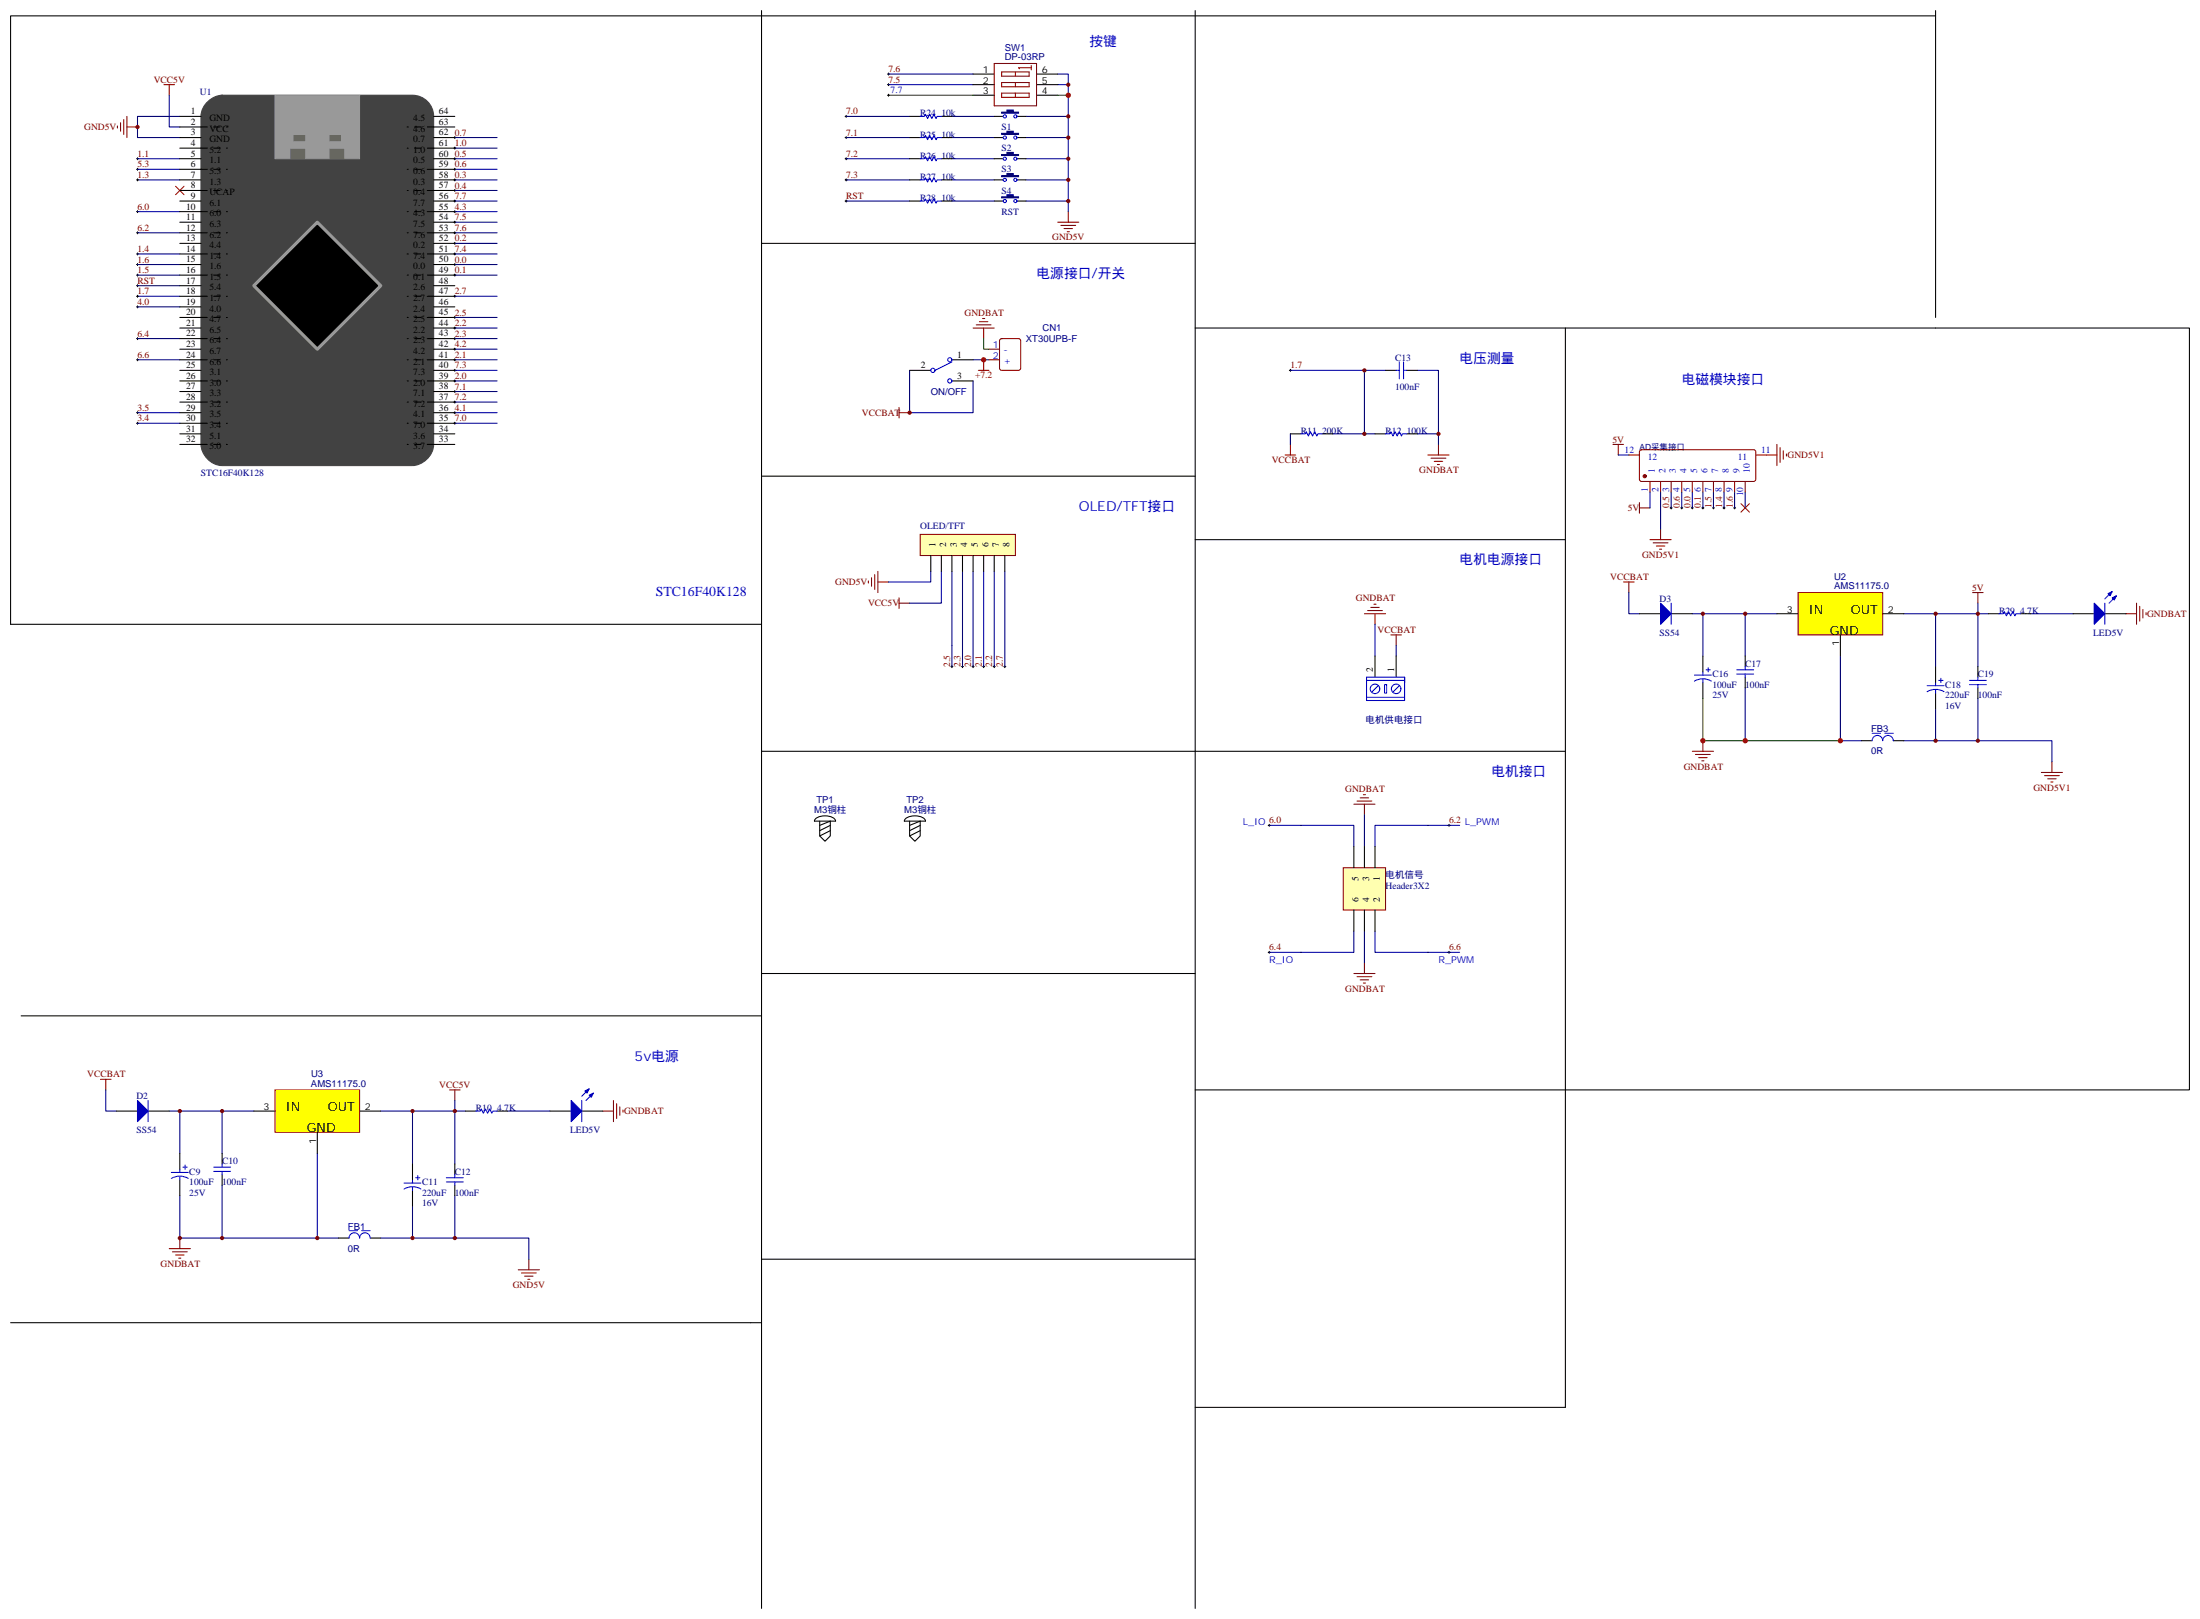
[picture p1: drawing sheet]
<svg xmlns="http://www.w3.org/2000/svg" width="734mm" height="540mm" viewBox="0 0 734 540" stroke-linecap="round" stroke-linejoin="round" font-family="sans-serif">
<g fill="none" stroke="#800000" stroke-width=".35">
<path d="M41.3 39.9v4.9M42.3 38.8v7.1M54.7 28.2h3.5M56.4 28.2v3.6M39.2 42v.7M40.2 40.9v2.8M42.3 42.3h3.6M352.8 74.1h7M353.8 75.1h5M354.9 76.2h2.8M356 77.3h.7M356.3 70.6v3.5"/>
<path d="M324.6 109.4h7M325.6 108.3h5M326.7 107.2h2.8M327.7 106.2h.7M328.1 109.4v3.5M328.1 119.9v3.6M299.9 135.8v3.5M299.9 137.6h3.5M326.3 123.5h3.5M428.6 151.7h3.6M430.4 148.2v3.5M476.2 151.7h7.1"/>
<path d="M477.3 152.8h4.9M478.4 153.8h2.8M479.4 154.9h.7M479.8 148.2v3.5M538 148.2h3.5M539.8 148.2v3.5M589.1 151.7h3.6M592.7 148.2v7M593.7 149.2v5M594.8 150.3v2.8M595.8 151.3v.7M546.8 169.3h3.5"/>
<path d="M546.8 167.6v3.5M550.3 179.9h7.1M553.9 176.4v3.5M289.6 193.7v.7M290.7 192.6v2.8M291.7 191.6v4.9M292.8 194h3.5M292.8 190.5v7.1M299.9 199.3v3.5M541.5 194h3.5M543.3 194v3.6M551.4 181h4.9"/>
<path d="M552.4 182h2.9M553.5 183.1h.7M657.9 197.6h3.6M659.7 197.6v3.5M299.9 201.1h3.5M455.1 204.6h7M456.1 203.6h5M457.2 202.5h2.8M458.3 201.4h.7M458.6 204.6v3.5M463.9 211.7h3.5M465.7 211.7v3.5"/>
<path d="M709.1 204.6h3.5M712.6 201.1v7M713.7 202.1v5M714.7 203.2v2.8M715.8 204.3v.7M564.4 250.5h7.1M565.5 251.5h4.9M566.6 252.6h2.8M567.6 253.6h.7M568 246.9v3.6M680.9 257.5h7M681.9 258.6h5"/>
<path d="M683 259.6h2.8M684.4 254v3.5M451.6 268.1h7M452.6 267.1h5M453.7 266h2.8M454.7 264.9h.7M455.1 268.1v3.5M684 260.7h.7M451.6 324.6h7M452.6 325.6h5M453.7 326.7h2.8M454.7 327.7h.7"/>
<path d="M455.1 321v3.6M33.5 359.8h3.5M35.3 359.8v3.6M149.9 363.4h3.6M151.7 363.4v3.5M201.1 370.4h3.5M204.6 366.9v7M205.7 367.9v5M206.7 369v2.8M207.8 370.1v.7M56.4 416.3h7.1M57.5 417.3h4.9"/>
<path d="M58.6 418.4h2.8M59.6 419.5h.7M60 412.8v3.5M176.4 419.8v3.5M172.9 423.3h7M173.9 424.4h5M175 425.5h2.8M176 426.5h.7"/>
</g>
<g fill="none" stroke="#000" stroke-width=".33">
<path d="M281.9 38.8h.7M282.2 38.5v.7M296 24.7h.7M296 28.2h.7M296.3 24.3v.7M296.3 27.9v.7M45.5 52.9h.7M45.5 60h.7M45.5 56.4h.7M45.9 52.6v.7M45.9 56.1v.7M45.9 59.6v.7"/>
<path d="M151.3 45.9h.7M151.3 52.9h.7M151.3 60h.7M151.3 56.4h.7M151.3 49.4h.7M151.7 45.5v.7M151.7 49v.7M151.7 52.6v.7M151.7 56.1v.7M151.7 59.6v.7M281.9 45.9h.7M281.9 52.9h.7"/>
<path d="M281.9 60h.7M282.2 45.5v.7M282.2 52.6v.7M282.2 59.6v.7M45.5 70.6h.7M45.5 77.6h.7M45.9 70.2v.7M45.9 77.3v.7M151.3 67h.7M151.3 70.6h.7M151.3 77.6h.7M151.3 63.5h.7"/>
<path d="M151.3 74.1h.7M151.7 63.1v.8M151.7 66.7v.7M151.7 70.2v.7M151.7 73.7v.7M151.7 77.3v.7M281.9 67h.7M282.2 66.7v.7M45.5 91.7h.7M45.5 95.3h.7M45.5 84.7h.7M45.5 88.2h.7"/>
<path d="M45.5 98.8h.7M45.9 84.3v.7M45.9 87.8v.7M45.9 91.4v.7M45.9 94.9v.7M45.9 98.4v.7M151.3 91.7h.7M151.3 81.1h.7M151.3 84.7h.7M151.3 88.2h.7M151.3 98.8h.7M151.7 80.8v.7"/>
<path d="M151.7 84.3v.7M151.7 87.8v.7M151.7 91.4v.7M151.7 98.4v.7M45.5 102.3h.7M45.5 112.9h.7M45.5 119.9h.7M45.9 102v.7M45.9 112.5v.7M45.9 119.6v.7M151.3 112.9h.7M151.3 119.9h.7"/>
<path d="M151.3 105.8h.7M151.3 109.4h.7M151.3 116.4h.7M151.7 105.5v.7M151.7 109v.7M151.7 112.5v.7M151.7 116.1v.7M151.7 119.6v.7M45.5 137.6h.7M45.9 137.2v.7M151.3 123.5h.7M151.3 137.6h.7"/>
<path d="M151.3 127h.7M151.3 130.5h.7M151.3 134.1h.7M151.7 123.1v.7M151.7 126.6v.8M151.7 130.2v.7M151.7 133.7v.7M151.7 137.2v.7M430 123.5h.7M430.4 123.1v.7M45.5 141.1h.7M45.9 140.8v.7"/>
<path d="M151.3 141.1h.7M151.7 140.8v.7M557 169.3h.7M557.4 169v.7M560.6 169.3h.7M560.9 169v.7M564.1 169.3h.7M564.4 169v.7M567.6 169.3h.7M568 169v.7M571.1 169.3h.8M571.5 169v.7"/>
<path d="M574.7 169.3h.7M575 169v.7M578.2 169.3h.7M578.6 169v.7M317.1 222.3h.8M317.5 221.9v.7M320.7 222.3h.7M321 221.9v.7M324.2 222.3h.7M324.6 221.9v.7M327.7 222.3h.7M328.1 221.9v.7"/>
<path d="M331.3 222.3h.7M331.6 221.9v.7M334.8 222.3h.7M335.1 221.9v.7M423 275.2h.7M423.3 274.8v.7M483 275.2h.7M483.3 274.8v.7M423 317.5h.7M423.3 317.1v.8M483 317.5h.7M483.3 317.1v.8"/>
</g>
<g fill="none" stroke="#000" stroke-width=".35">
<path d="M254 3.5v532.7M398.6 3.5v532.7M645.6 3.5v102.3M254 81.1h144.6M398.6 109.4h247M522.1 109.4v359.8h-123.5M462.1 123.5h3.6M469.2 123.5h3.5M254 158.8h144.6M430.4 144.6h3.5M441 144.6h3.5M458.6 144.6h3.5"/>
<path d="M469.2 144.6h3.5M398.6 179.9h123.5M3.5 208.1h250.5M254 250.5h268.1M7.1 338.7h246.9M254 324.6h144.6M38.8 370.4h7.1M49.4 370.4h7M155.2 370.4h3.5M165.8 370.4h3.5M183.4 370.4h7.1M194 370.4h7.1"/>
<path d="M398.6 363.4h123.5M74.1 384.5v3.6M74.1 391.6v3.5M151.7 388.1v3.5M151.7 395.1v3.5M254 419.8h144.6M3.5 441h250.5"/>
</g>
<path d="M58.6 62.1l2.8 2.8M61.4 62.1l-2.8 2.8M580.7 167.9l2.8 2.8M583.5 167.9l-2.8 2.8" fill="none" stroke="#f00" stroke-width=".35"/>
<g fill="none" stroke="#000080" stroke-width=".35">
<path d="M56.4 31.8v10.5h3.6M60 38.8h-14.1v7.1h14.1M282.2 38.8h21.2M296.3 28.2h28.3M296.3 24.7h28.3M317.5 38.8h14.1M342.2 38.8h14.1M352.8 24.7h3.5v28.2M352.8 28.2h3.5M45.9 52.9h14.1M45.9 60h14.1M45.9 56.4h14.1"/>
<path d="M151.7 45.9h14.1M151.7 52.9h14.1M151.7 60h14.1M151.7 56.4h14.1M151.7 49.4h14.1M282.2 45.9h21.2M282.2 52.9h21.2M282.2 60h21.2M317.5 45.9h14.1M317.5 52.9h14.1M317.5 60h14.1M342.2 60h14.1v10.6"/>
<path d="M342.2 45.9h14.1M342.2 52.9h14.1M356.3 52.9v7.1M45.9 70.6h14.1M45.9 77.6h14.1M151.7 67h14.1M151.7 70.6h14.1M151.7 77.6h14.1M151.7 63.5h14.1M151.7 74.1h14.1M282.2 67h21.2M317.5 67h14.1"/>
<path d="M342.2 67h14.1M45.9 91.7h14.1M45.9 95.3h14.1M45.9 84.7h14.1M45.9 88.2h14.1M45.9 98.8h14.1M151.7 91.7h14.1M151.7 81.1h14.1M151.7 84.7h14.1M151.7 88.2h14.1M151.7 98.8h14.1M45.9 112.9h14.1"/>
<path d="M45.9 119.9h14.1M45.9 102.3h14.1M151.7 112.9h14.1M151.7 119.9h14.1M151.7 105.8h14.1M151.7 109.4h14.1M151.7 116.4h14.1M324.6 119.9h5.2M45.9 137.6h14.1M151.7 123.5h14.1M151.7 137.6h14.1M151.7 127h14.1"/>
<path d="M151.7 130.5h14.1M151.7 134.1h14.1M303.4 123.5v14.1h21.2v-10.6M430.4 123.5h24.7M462.1 123.5h-7v21.1M472.7 123.5h7.1v21.1M45.9 141.1h14.1M151.7 141.1h14.1M430.4 144.6v3.6M444.5 144.6h14.1M472.7 144.6h7.1v3.6M539.8 151.7h3.5"/>
<path d="M550.3 164v5.3M553.9 164v12.4M557.4 164v5.3M560.9 164v5.3M564.4 164v5.3M568 164v5.3M571.5 164v5.3M575 164v5.3M578.6 164v5.3M582.1 164v5.3M310.4 190.5v3.5h-14.1M314 190.5v10.6h-10.6"/>
<path d="M317.5 190.5v31.8M321 190.5v31.8M324.6 190.5v31.8M328.1 190.5v31.8M331.6 190.5v31.8M335.1 190.5v31.8M543.3 197.6v7h3.5M458.6 208.1v10.6M465.7 215.2v3.5M564.4 204.6h3.6v14.1M568 204.6h24.7M582.1 204.6v14.1"/>
<path d="M613.8 218.7v28.2h7.1M635 204.6h24.7v17.7M645.6 204.6v17.7M659.7 201.1v3.5h3.5M677.3 204.6h14.1M582.1 229.3v17.6M645.6 236.4v10.5M659.7 232.8v14.1M635 246.9h24.7M659.7 246.9h24.7v7.1M423.3 275.2h28.3v7M455.1 271.6v10.6"/>
<path d="M486.8 275.2h-28.2v7M451.6 310.4v7.1h-28.3M455.1 310.4v10.6M458.6 310.4v7.1h28.2M35.3 363.4v7h3.5M56.4 370.4h3.6v14.1M60 370.4h24.7M74.1 370.4v14.1M127 370.4h24.7v17.7M137.6 370.4v17.7M151.7 366.9v3.5h3.5M169.3 370.4h14.1"/>
<path d="M74.1 395.1v17.7M105.8 384.5v28.3h-45.8v-14.2M151.7 398.6v14.2M105.8 412.8h7.1M127 412.8h24.7M137.6 402.2v10.6M151.7 412.8h24.7v7"/>
</g>
<g fill="#00f" stroke="#00f" stroke-width=".35">
<path d="M45.9 366.9l3.5 3.5-3.5 3.5z"/>
<path d="M190.5 366.9l3.5 3.5-3.5 3.5z"/>
<path d="M196.5 365.1l1.4-.7-.7 1.4z"/>
<path d="M195.1 363.7l1.4-.7-.7 1.4z"/>
</g>
<g fill="none" stroke="#00f" stroke-width=".35">
<path d="M465.7 123.5h1M466.7 120.7v5.6M468.1 120.7v5.6M468.1 123.5h1.1M433.9 144.6h1.4l.4-.7 .7 1.4 .7-1.4 .7 1.4 .7-1.4 .7 1.4 .4-.7h1.4M462.1 144.6h1.4l.4-.7 .7 1.4 .7-1.4 .7 1.4 .7-1.4 .7 1.4 .4-.7h1.4M49.4 366.9v7M158.7 370.4h1.5l.3-.7 .7 1.4 .7-1.4 .7 1.4 .7-1.4 .7 1.4 .4-.7h1.4M194 366.9v7M196.5 363l-2.5 2.5M197.9 364.4l-2.5 2.5M71.3 389.1h5.6"/>
<path d="M71.3 390.5h5.6M74.1 388.1v1M74.1 390.5v1.1M148.9 392.6h5.6M148.9 394.1h5.6M151.7 391.6v1M151.7 394.1v1"/>
</g>
<path d="M448 289.3h14.1v14.1h-14.1z" fill="#ffffb0" stroke="#800000" stroke-width=".33"/>
<path d="M451.6 282.2v7.1M455.1 282.2v7.1M458.6 282.2v7.1M451.6 303.4v7M455.1 303.4v7M458.6 303.4v7M60 384.5v5.3M60 393.3v5.3M137.6 388.1v5.2M137.6 396.9v5.3" fill="none" stroke="#000" stroke-width=".35"/>
<path d="M57.1 390.9h5.7M60 389.8v1.1M60 392.3v1M61 389.1h1.4M61.7 388.4v1.4M62.8 392.9a5.5 5.5 0 0 0-5.7 0M134.8 394.4h5.6M137.6 393.3v1.1M137.6 395.8v1.1M138.6 392.6h1.5M139.3 391.9v1.4M140.4 396.4a5.5 5.5 0 0 0-5.6 0" fill="none" stroke="#00f" stroke-width=".35"/>
<path d="M306.9 178.2h31.8v7h-31.8z" fill="#ffffb0" stroke="#800000" stroke-width=".33"/>
<g fill="none" stroke="#000" stroke-width=".35">
<path d="M60 38.8h7M144.6 38.8h7.1M303.4 38.8h3.5M314 38.8h3.5M331.6 38.8h3.5M338.7 38.8h3.5M60 60h7M60 52.9h7M60 45.9h7M60 42.3h7M60 49.4h7M60 56.4h7"/>
<path d="M144.6 60h7.1M144.6 52.9h7.1M144.6 45.9h7.1M144.6 42.3h7.1M144.6 49.4h7.1M144.6 56.4h7.1M303.4 60h3.5M303.4 52.9h3.5M303.4 45.9h3.5M314 60h3.5M314 52.9h3.5M314 45.9h3.5"/>
<path d="M60 67h7M60 63.5h7M60 70.6h7M60 74.1h7M60 77.6h7M144.6 67h7.1M144.6 63.5h7.1M144.6 70.6h7.1M144.6 74.1h7.1M144.6 77.6h7.1M303.4 67h3.5M314 67h3.5"/>
<path d="M60 81.1h7M60 84.7h7M60 88.2h7M60 91.7h7M60 95.3h7M60 98.8h7M144.6 81.1h7.1M144.6 84.7h7.1M144.6 88.2h7.1M144.6 91.7h7.1M144.6 95.3h7.1M144.6 98.8h7.1"/>
<path d="M60 102.3h7M60 105.8h7M60 109.4h7M60 112.9h7M60 116.4h7M60 119.9h7M144.6 102.3h7.1M144.6 105.8h7.1M144.6 109.4h7.1M144.6 112.9h7.1M144.6 116.4h7.1M144.6 119.9h7.1"/>
<path d="M60 137.6h7M60 134.1h7M60 130.5h7M60 127h7M60 123.5h7M144.6 137.6h7.1M144.6 134.1h7.1M144.6 130.5h7.1M144.6 127h7.1M144.6 123.5h7.1M60 148.2h7M60 144.6h7"/>
<path d="M60 141.1h7M144.6 148.2h7.1M144.6 144.6h7.1M144.6 141.1h7.1M310.4 185.2v5.3M314 185.2v5.3M317.5 185.2v5.3M321 185.2v5.3M324.6 185.2v5.3M328.1 185.2v5.3M331.6 185.2v5.3M335.1 185.2v5.3"/>
</g>
<path d="M306.9 38.8h1.4l.4-.7 .7 1.4 .7-1.4 .7 1.4 .7-1.4 .7 1.4 .4-.7h1.4M306.9 60h1.4l.4-.7 .7 1.4 .7-1.4 .7 1.4 .7-1.4 .7 1.4 .4-.7h1.4M306.9 52.9h1.4l.4-.7 .7 1.4 .7-1.4 .7 1.4 .7-1.4 .7 1.4 .4-.7h1.4M306.9 45.9h1.4l.4-.7 .7 1.4 .7-1.4 .7 1.4 .7-1.4 .7 1.4 .4-.7h1.4M306.9 67h1.4l.4-.7 .7 1.4 .7-1.4 .7 1.4 .7-1.4 .7 1.4 .4-.7h1.4" fill="none" stroke="#00f" stroke-width=".35"/>
<path d="M69 34.2l1.6-1.3a6.7 6.7 0 0 1 3.5-1.1h63.5a7.1 7.1 0 0 1 7 7v109.4a7.6 7.6 0 0 1-7 7h-63.5a7.6 7.6 0 0 1-7.1-7v-109.4a6.7 6.7 0 0 1 2-4.6z" fill="#424242" stroke="#424242" stroke-width=".35"/>
<g fill="none" stroke="#000" stroke-width=".35" stroke-dasharray="2.1 2.1">
<path d="M67 42.3h8.8M67 49.4h8.8M67 56.4h8.8M144.6 42.3h-8.8M144.6 56.4h-8.8M144.6 49.4h-8.8M67 63.5h8.8M67 70.6h8.8M67 77.6h8.8M144.6 77.6h-8.8M144.6 70.6h-8.8M144.6 63.5h-8.8"/>
<path d="M67 84.7h8.8M67 91.7h8.8M67 98.8h8.8M144.6 98.8h-8.8M144.6 91.7h-8.8M144.6 84.7h-8.8M67 105.8h8.8M67 112.9h8.8M67 119.9h8.8M144.6 119.9h-8.8M144.6 112.9h-8.8M144.6 105.8h-8.8"/>
<path d="M67 127h8.8M67 134.1h8.8M144.6 134.1h-8.8M144.6 127h-8.8M67 141.1h8.8M67 148.2h8.8M144.6 148.2h-8.8M144.6 141.1h-8.8"/>
</g>
<path d="M91.7 31.8h28.2v21.1h-28.2z" fill="#999" stroke="#999" stroke-width=".33"/>
<g fill="#666" stroke="#666" stroke-width=".33">
<path d="M98.1 45.2h3.5v1.7h-3.5z"/>
<path d="M110.1 45.2h3.5v1.7h-3.5z"/>
<path d="M97 49.7h4.6v3.2h-4.6z"/>
<path d="M110.1 49.7h4.6v3.2h-4.6z"/>
</g>
<path d="M105.8 74.1l21.2 21.2-21.2 21.1-21.1-21.1z" fill="#000" stroke="#999" stroke-width="1.1"/>
<g fill="#fff" stroke="#00f" stroke-width=".35">
<circle cx="335.1" cy="38.8" r=".53"/>
<circle cx="338.7" cy="38.8" r=".53"/>
</g>
<g fill="#000080" stroke="#000080" stroke-width=".33">
<path d="M334.1 37.4h5.6v.3h-5.6z"/>
<path d="M335.8 36.7h2.2v.7h-2.2z"/>
</g>
<path d="M331.6 45.9h3.5M338.7 45.9h3.5" fill="none" stroke="#000" stroke-width=".35"/>
<g fill="#fff" stroke="#00f" stroke-width=".35">
<circle cx="335.1" cy="45.9" r=".53"/>
<circle cx="338.7" cy="45.9" r=".53"/>
</g>
<g fill="#000080" stroke="#000080" stroke-width=".33">
<path d="M334.1 44.5h5.6v.3h-5.6z"/>
<path d="M335.8 43.7h2.2v.8h-2.2z"/>
</g>
<path d="M331.6 52.9h3.5M338.7 52.9h3.5" fill="none" stroke="#000" stroke-width=".35"/>
<g fill="#fff" stroke="#00f" stroke-width=".35">
<circle cx="335.1" cy="52.9" r=".53"/>
<circle cx="338.7" cy="52.9" r=".53"/>
</g>
<g fill="#000080" stroke="#000080" stroke-width=".33">
<path d="M334.1 51.5h5.6v.4h-5.6z"/>
<path d="M335.8 50.8h2.2v.7h-2.2z"/>
</g>
<path d="M331.6 60h3.5M338.7 60h3.5" fill="none" stroke="#000" stroke-width=".35"/>
<g fill="#fff" stroke="#00f" stroke-width=".35">
<circle cx="335.1" cy="60" r=".53"/>
<circle cx="338.7" cy="60" r=".53"/>
</g>
<g fill="#000080" stroke="#000080" stroke-width=".33">
<path d="M334.1 58.6h5.6v.3h-5.6z"/>
<path d="M335.8 57.9h2.2v.7h-2.2z"/>
</g>
<path d="M331.6 67h3.5M338.7 67h3.5" fill="none" stroke="#000" stroke-width=".35"/>
<g fill="#fff" stroke="#00f" stroke-width=".35">
<circle cx="335.1" cy="67" r=".53"/>
<circle cx="338.7" cy="67" r=".53"/>
</g>
<g fill="#000080" stroke="#000080" stroke-width=".33">
<path d="M334.1 65.6h5.6v.4h-5.6z"/>
<path d="M335.8 64.9h2.2v.7h-2.2z"/>
</g>
<g fill="none" stroke="#000" stroke-width=".35">
<path d="M645.6 5.3h-642.1v202.8M324.6 24.7h7M324.6 28.2h7M324.6 31.8h7M345.7 24.7h7.1M345.7 28.2h7.1M345.7 31.8h7.1M317.5 119.9h7.1M645.6 109.4h84.6v254h-208.1M303.4 123.5h7M317.5 127h7.1M458.6 218.7v7.1"/>
<path d="M465.7 218.7v7.1M546.8 204.6h7.1M557.4 204.6h7M568 218.7v5.3M582.1 218.7v3.6M663.2 204.6h3.5M673.8 204.6h3.5M691.4 204.6h7.1M702 204.6h7.1M568 227.5v5.3M582.1 225.8v3.5M645.6 222.3v5.2"/>
<path d="M645.6 231.1v5.3M659.7 222.3v3.5M659.7 229.3v3.5M620.9 246.9h3.5M631.5 246.9h3.5M112.9 412.8h3.5M123.5 412.8h3.5"/>
</g>
<g fill="none" stroke="#00f" stroke-width=".35">
<path d="M317.5 119.9a.71 .71 0 0 0-1-.6 .71 .71 0 0 0-.2 1.1 .71 .71 0 0 0 1.1-.2l.1-.2M317.5 120.7l-5.6 2.8M704.5 197.2l-2.5 2.5M705.9 198.6l-2.5 2.5M557.4 201.1v7M666.7 204.6h1.5l.3-.7 .7 1.4 .7-1.4 .7 1.4 .7-1.4 .7 1.4 .4-.7h1.4M702 201.1v7M455.8 225.8h12.7v7.7h-12.7zM455.8 226.8h12.7M455.8 232.5h12.7M459.7 228.6l-2.1 2.1M461.8 228.2h.7v2.9h-.7z"/>
<path d="M466.7 228.6l-2.1 2.1M468.5 225.8v1.7M565.1 225.1h5.7M568 224v1.1M568 226.5v1M569 223.3h1.4M569.7 222.6v1.4M570.8 227.1a5.5 5.5 0 0 0-5.7 0M579.3 223.3h5.6M579.3 224.7h5.6M582.1 222.3v1M582.1 224.7v1.1"/>
<path d="M642.8 228.6h5.6M645.6 227.5v1.1M645.6 230v1.1M646.6 226.8h1.5M647.3 226.1v1.4M648.4 230.6a5.5 5.5 0 0 0-5.6 0M656.9 226.8h5.6M656.9 228.2h5.6M659.7 225.8v1M659.7 228.2v1.1M624.4 246.9a1.76 1.76 0 0 1 1.8-1.7 1.76 1.76 0 0 1 1.7 1.7 1.76 1.76 0 0 1 1.8-1.7 1.76 1.76 0 0 1 1.8 1.7M624.4 244.5h2.8"/>
<path d="M628.6 244.5h2.9M116.4 412.8a1.76 1.76 0 0 1 1.8-1.8 1.76 1.76 0 0 1 1.7 1.8 1.76 1.76 0 0 1 1.8-1.8 1.76 1.76 0 0 1 1.8 1.8M116.4 410.3h2.8M120.6 410.3h2.9"/>
<circle cx="311.2" cy="123.5" r=".71"/>
<circle cx="316.8" cy="127" r=".71"/>
<circle cx="458.6" cy="229.7" r="1.59"/>
<circle cx="465.7" cy="229.7" r="1.59"/>
</g>
<g fill="none" stroke="#870000" stroke-width=".35">
<path d="M331.6 21.2h14.1v14.1h-14.1zM334.1 24h9.2v1.4h-9.2zM334.1 27.5h9.2v1.4h-9.2zM334.1 31h9.2v1.5h-9.2zM338.7 24v1.4M338.7 27.5v1.4M338.7 31v1.5M344 22.6h-4.3l.4 .3M344 21.9v1.4M329.8 119.9h3.6M329.8 116.4h3.6M333.6 113.1l.5-.2h5.6l.7 .4v9.5l-.4 .6-5.9 .1-.7-.5v-9.4z"/>
<path d="M543.3 151.7h3.5M547 150.1l.5-.2 37.7 .1 .4 .6-.1 9.5-.6 .4-37.7-.1-.4-.6v-9.2zM585.6 151.7h3.5M550.3 160.5v3.5M553.9 160.5v3.5M557.4 160.5v3.5M560.9 160.5v3.5M564.4 160.5v3.5M568 160.5v3.5M571.5 160.5v3.5M575 160.5v3.5M578.6 160.5v3.5"/>
<path d="M582.1 160.5v3.5"/>
</g>
<circle cx="548.6" cy="158.8" r=".53" fill="#870000" stroke="#870000" stroke-width=".35"/>
<g fill="#00f" stroke="#00f" stroke-width=".35">
<path d="M553.9 201.1l3.5 3.5-3.5 3.5z"/>
<path d="M698.5 201.1l3.5 3.5-3.5 3.5z"/>
<path d="M704.5 199.3l1.4-.7-.7 1.4z"/>
<path d="M703.1 197.9l1.4-.7-.7 1.4z"/>
</g>
<path d="M296.3 31.8h28.3M352.8 31.8h3.5M328.1 112.9v3.5h1.7" fill="none" stroke="#008700" stroke-width=".35"/>
<path d="M296 31.8h.7M296.3 31.4v.7" fill="none" stroke="#000" stroke-width=".33"/>
<path d="M91.7 363.4h28.2v14.1h-28.2z" fill="#ff0" stroke="#f00" stroke-width=".35"/>
<path d="M84.7 370.4h7M105.8 377.5v7M119.9 370.4h7.1" fill="none" stroke="#000" stroke-width=".35"/>
<path d="M599.7 197.6h28.2v14.1h-28.2z" fill="#ff0" stroke="#f00" stroke-width=".35"/>
<path d="M592.7 204.6h7M613.8 211.7v7M627.9 204.6h7.1M272 273a5.3 5.3 0 0 1 6.6 .4l.1 .4h-7.1zM273.4 273.8v4.9l1.8 1.8 1.7-1.8v-4.9l-3.5 1.4M276.9 275.2l-3.5 1.7M276.9 276.9l-3.5 1.8M302 273a5.3 5.3 0 0 1 6.6 .4l.1 .4h-7.1zM303.4 273.8v4.9l1.8 1.8 1.7-1.8v-4.9l-3.5 1.4M306.9 275.2l-3.5 1.7M306.9 276.9l-3.5 1.8" fill="none" stroke="#000" stroke-width=".35"/>
<path d="M568 232.8v14.1h45.8" fill="none" stroke="#008700" stroke-width=".35"/>
<g fill="#800000">
<circle cx="45.9" cy="42.3" r=".71"/>
<circle cx="60" cy="412.7" r=".71"/>
<circle cx="60" cy="370.4" r=".71"/>
<circle cx="74.1" cy="412.7" r=".71"/>
<circle cx="74.1" cy="370.4" r=".71"/>
<circle cx="105.8" cy="412.7" r=".71"/>
<circle cx="137.6" cy="412.7" r=".71"/>
<circle cx="137.6" cy="370.4" r=".71"/>
<circle cx="151.7" cy="412.7" r=".71"/>
<circle cx="151.7" cy="370.4" r=".71"/>
<circle cx="303.4" cy="137.6" r=".71"/>
<circle cx="356.3" cy="67" r=".71"/>
<circle cx="356.3" cy="60" r=".71"/>
<circle cx="356.3" cy="52.9" r=".71"/>
<circle cx="356.3" cy="45.9" r=".71"/>
<circle cx="356.3" cy="38.8" r=".71"/>
<circle cx="356.3" cy="28.2" r=".71"/>
<circle cx="455.1" cy="144.6" r=".71"/>
<circle cx="455.1" cy="123.5" r=".71"/>
<circle cx="479.8" cy="144.6" r=".71"/>
<circle cx="568" cy="204.6" r=".71"/>
<circle cx="582.1" cy="204.6" r=".71"/>
<circle cx="645.6" cy="246.9" r=".71"/>
<circle cx="645.6" cy="204.6" r=".71"/>
<circle cx="659.7" cy="246.9" r=".71"/>
<circle cx="659.7" cy="204.6" r=".71"/>
</g>
<g fill="#c00">
<circle cx="328.1" cy="119.9" r=".88"/>
<circle cx="356.3" cy="31.7" r=".88"/>
<circle cx="613.8" cy="246.9" r=".88"/>
<circle cx="582.1" cy="246.9" r=".88"/>
<circle cx="568" cy="246.9" r=".88"/>
</g>
<g font-size="4.6" fill="#00f">
<text x="363.4" y="15.2">按键</text>
<text x="345.7" y="92.8">电源接口/开关</text>
<text x="486.8" y="121">电压测量</text>
<text x="560.9" y="128.1">电磁模块接口</text>
<text x="359.8" y="170.4">OLED/TFT接口</text>
<text x="486.8" y="188">电机电源接口</text>
<text x="218.7" y="198.6">STC16F40K128</text>
<text x="497.4" y="258.6">电机接口</text>
<text x="211.7" y="353.8">5v电源</text>
</g>
<g font-size="4.2">
<text x="603.2" y="204.6">IN</text>
<text x="617.4" y="204.6">OUT</text>
<text x="610.3" y="211.7">GND</text>
<text x="95.2" y="370.4">IN</text>
<text x="109.4" y="370.4">OUT</text>
<text x="102.3" y="377.5">GND</text>
</g>
<g font-size="3.2" fill="#000080">
<text x="335.1" y="16.9">SW1</text>
<text x="335.1" y="20">DP-03RP</text>
<text x="66.7" y="31.8">U1</text>
<text x="306.9" y="38.8">R24</text>
<text x="314" y="38.8">10k</text>
<text x="306.9" y="45.9">R25</text>
<text x="314" y="45.9">10k</text>
<text x="334.1" y="43.4">S1</text>
<text x="306.9" y="52.9">R26</text>
<text x="314" y="52.9">10k</text>
<text x="334.1" y="50.4">S2</text>
<text x="306.9" y="60">R27</text>
<text x="314" y="60">10k</text>
<text x="334.1" y="57.5">S3</text>
<text x="334.1" y="64.6">S4</text>
<text x="306.9" y="67">R28</text>
<text x="314" y="67">10k</text>
<text x="334.1" y="71.6">RST</text>
<text x="347.7" y="110.5">CN1</text>
<text x="342.2" y="114">XT30UPB-F</text>
<text x="465.3" y="120.3">C13</text>
<text x="310.4" y="131.6">ON/OFF</text>
<text x="465.3" y="130.2">100nF</text>
<text x="433.9" y="144.6">R11</text>
<text x="441" y="144.6">200K</text>
<text x="462.1" y="144.6">R12</text>
<text x="469.2" y="144.6">100K</text>
<text x="67" y="158.8">STC16F40K128</text>
<text x="306.9" y="176.4">OLED/TFT</text>
<text x="611.7" y="196.5">AMS11175.0</text>
<text x="611.7" y="193.4">U2</text>
<text x="553.5" y="200.7">D3</text>
<text x="666.7" y="204.6">R29</text>
<text x="673.8" y="204.6">4.7K</text>
<text x="553.5" y="212">SS54</text>
<text x="698.1" y="212">LED5V</text>
<text x="571.1" y="225.8">C16</text>
<text x="582.1" y="222.3">C17</text>
<text x="659.7" y="225.8">C19</text>
<text x="571.1" y="229.3">100uF</text>
<text x="571.1" y="232.8">25V</text>
<text x="582.1" y="229.3">100nF</text>
<text x="648.8" y="232.8">220uF</text>
<text x="648.8" y="229.3">C18</text>
<text x="659.7" y="232.8">100nF</text>
<text x="648.8" y="236.4">16V</text>
<text x="455.4" y="240.9">电机供电接口</text>
<text x="624.1" y="244.1">FB3</text>
<text x="624.1" y="251.5">0R</text>
<text x="272.3" y="267.7">TP1</text>
<text x="302.3" y="267.7">TP2</text>
<text x="271.6" y="270.9">M3铜柱</text>
<text x="301.6" y="270.9">M3铜柱</text>
<text x="462.1" y="292.8">电机信号</text>
<text x="462.1" y="296.3">Header3X2</text>
<text x="103.7" y="359.1">U3</text>
<text x="103.7" y="362.3">AMS11175.0</text>
<text x="45.5" y="366.5">D2</text>
<text x="158.7" y="370.4">R10</text>
<text x="165.8" y="370.4">4.7K</text>
<text x="45.5" y="377.8">SS54</text>
<text x="190.1" y="377.8">LED5V</text>
<text x="74.1" y="388.1">C10</text>
<text x="63.1" y="395.1">100uF</text>
<text x="63.1" y="391.6">C9</text>
<text x="74.1" y="395.1">100nF</text>
<text x="140.8" y="395.1">C11</text>
<text x="151.7" y="391.6">C12</text>
<text x="63.1" y="398.6">25V</text>
<text x="140.8" y="398.6">220uF</text>
<text x="151.7" y="398.6">100nF</text>
<text x="140.8" y="402.2">16V</text>
<text x="116.1" y="409.9">FB1</text>
<text x="116.1" y="417.3">0R</text>
</g>
<g font-size="3.2" fill="#800000">
<text x="51.3" y="27.6">VCC5V</text>
<text x="296.3" y="24.1">7.6</text>
<text x="296.3" y="27.6">7.5</text>
<text x="282.2" y="38.2">7.0</text>
<text x="28.1" y="43.3">GND5V</text>
<text x="151.7" y="45.2">0.7</text>
<text x="282.2" y="45.2">7.1</text>
<text x="45.9" y="52.3">1.1</text>
<text x="151.7" y="52.3">0.5</text>
<text x="151.7" y="48.8">1.0</text>
<text x="282.2" y="52.3">7.2</text>
<text x="45.9" y="55.8">5.3</text>
<text x="45.9" y="59.3">1.3</text>
<text x="151.7" y="55.8">0.6</text>
<text x="151.7" y="59.3">0.3</text>
<text x="282.2" y="59.3">7.3</text>
<text x="151.7" y="62.9">0.4</text>
<text x="45.9" y="69.9">6.0</text>
<text x="151.7" y="66.4">7.7</text>
<text x="151.7" y="69.9">4.3</text>
<text x="282.2" y="66.4">RST</text>
<text x="45.9" y="77">6.2</text>
<text x="151.7" y="73.4">7.5</text>
<text x="151.7" y="77">7.6</text>
<text x="151.7" y="80.5">0.2</text>
<text x="350.9" y="80.2">GND5V</text>
<text x="45.9" y="84">1.4</text>
<text x="45.9" y="87.6">1.6</text>
<text x="151.7" y="84">7.4</text>
<text x="151.7" y="87.6">0.0</text>
<text x="45.9" y="91.1">1.5</text>
<text x="45.9" y="94.6">RST</text>
<text x="151.7" y="91.1">0.1</text>
<text x="45.9" y="101.7">4.0</text>
<text x="45.9" y="98.1">1.7</text>
<text x="151.7" y="98.1">2.7</text>
<text x="151.7" y="105.2">2.5</text>
<text x="321.7" y="105.2">GNDBAT</text>
<text x="45.9" y="112.3">6.4</text>
<text x="151.7" y="108.7">2.2</text>
<text x="151.7" y="112.3">2.3</text>
<text x="45.9" y="119.3">6.6</text>
<text x="151.7" y="115.8">4.2</text>
<text x="151.7" y="119.3">2.1</text>
<text x="151.7" y="122.8">7.3</text>
<text x="430.4" y="122.8">1.7</text>
<text x="151.7" y="126.4">2.0</text>
<text x="151.7" y="129.9">7.1</text>
<text x="325.2" y="126">+7.2</text>
<text x="45.9" y="136.9">3.5</text>
<text x="151.7" y="133.4">7.2</text>
<text x="151.7" y="136.9">4.1</text>
<text x="45.9" y="140.5">3.4</text>
<text x="151.7" y="140.5">7.0</text>
<text x="287.4" y="138.5">VCCBAT</text>
<text x="537.8" y="147.5">5V</text>
<text x="424.2" y="154.2">VCCBAT</text>
<text x="596.2" y="152.6">GND5V1</text>
<text x="473.4" y="157.8">GNDBAT</text>
<text x="542.9" y="170.3">5V</text>
<text x="556.8" y="169.3" transform="rotate(-90 556.8 169.3)">0.5</text>
<text x="560.3" y="169.3" transform="rotate(-90 560.3 169.3)">0.6</text>
<text x="563.8" y="169.3" transform="rotate(-90 563.8 169.3)">0.0</text>
<text x="567.3" y="169.3" transform="rotate(-90 567.3 169.3)">0.1</text>
<text x="570.9" y="169.3" transform="rotate(-90 570.9 169.3)">1.5</text>
<text x="574.4" y="169.3" transform="rotate(-90 574.4 169.3)">1.4</text>
<text x="577.9" y="169.3" transform="rotate(-90 577.9 169.3)">1.6</text>
<text x="547.7" y="186">GND5V1</text>
<text x="278.5" y="195">GND5V</text>
<text x="537.1" y="193.4">VCCBAT</text>
<text x="657.8" y="196.9">5V</text>
<text x="289.5" y="202">VCC5V</text>
<text x="452.2" y="200.4">GNDBAT</text>
<text x="716.1" y="205.6">GNDBAT</text>
<text x="459.5" y="211">VCCBAT</text>
<text x="316.9" y="222.3" transform="rotate(-90 316.9 222.3)">2.5</text>
<text x="320.4" y="222.3" transform="rotate(-90 320.4 222.3)">2.3</text>
<text x="323.9" y="222.3" transform="rotate(-90 323.9 222.3)">2.0</text>
<text x="327.4" y="222.3" transform="rotate(-90 327.4 222.3)">2.1</text>
<text x="331" y="222.3" transform="rotate(-90 331 222.3)">2.2</text>
<text x="334.5" y="222.3" transform="rotate(-90 334.5 222.3)">2.7</text>
<text x="561.6" y="256.5">GNDBAT</text>
<text x="448.7" y="263.9">GNDBAT</text>
<text x="678.2" y="263.6">GND5V1</text>
<text x="483.3" y="274.5">6.2 L_PWM</text>
<text x="423.3" y="316.9">6.4</text>
<text x="483.3" y="316.9">6.6</text>
<text x="448.7" y="330.6">GNDBAT</text>
<text x="29.1" y="359.2">VCCBAT</text>
<text x="146.5" y="362.7">VCC5V</text>
<text x="208.1" y="371.4">GNDBAT</text>
<text x="53.6" y="422.3">GNDBAT</text>
<text x="171" y="429.4">GND5V</text>
</g>
<g font-size="3.2">
<text x="327.8" y="24.3">1</text>
<text x="327.8" y="27.9">2</text>
<text x="347.5" y="24.3">6</text>
<text x="347.5" y="27.9">5</text>
<text x="327.8" y="31.4">3</text>
<text x="347.5" y="31.4">4</text>
<text x="63.7" y="38.1">1</text>
<text x="63.7" y="41.6">2</text>
<text x="69.8" y="40.4">GND</text>
<text x="137.8" y="40.4">4.5</text>
<text x="146.4" y="38.1">64</text>
<text x="146.4" y="41.6">63</text>
<text x="63.7" y="45.2">3</text>
<text x="69.8" y="43.9">VCC</text>
<text x="69.8" y="47.4">GND</text>
<text x="137.8" y="43.9">4.6</text>
<text x="137.8" y="47.4">0.7</text>
<text x="146.4" y="45.2">62</text>
<text x="63.7" y="48.7">4</text>
<text x="63.7" y="52.2">5</text>
<text x="69.8" y="51">5.2</text>
<text x="137.8" y="51">1.0</text>
<text x="146.4" y="52.2">60</text>
<text x="146.4" y="48.7">61</text>
<text x="63.7" y="55.7">6</text>
<text x="63.7" y="59.3">7</text>
<text x="69.8" y="54.5">1.1</text>
<text x="69.8" y="58">5.3</text>
<text x="137.8" y="58">0.6</text>
<text x="137.8" y="54.5">0.5</text>
<text x="146.4" y="59.3">58</text>
<text x="146.4" y="55.7">59</text>
<text x="63.7" y="62.8">8</text>
<text x="69.8" y="61.6">1.3</text>
<text x="69.8" y="65.1">UCAP</text>
<text x="137.8" y="65.1">0.4</text>
<text x="137.8" y="61.6">0.3</text>
<text x="146.4" y="62.8">57</text>
<text x="62.1" y="69.9">10</text>
<text x="63.7" y="66.3">9</text>
<text x="69.8" y="68.6">6.1</text>
<text x="137.8" y="68.6">7.7</text>
<text x="146.4" y="69.9">55</text>
<text x="146.4" y="66.3">56</text>
<text x="62.1" y="73.4">11</text>
<text x="62.1" y="76.9">12</text>
<text x="69.8" y="72.1">6.0</text>
<text x="69.8" y="75.7">6.3</text>
<text x="137.8" y="75.7">7.5</text>
<text x="137.8" y="72.1">4.3</text>
<text x="146.4" y="76.9">53</text>
<text x="146.4" y="73.4">54</text>
<text x="62.1" y="80.4">13</text>
<text x="62.1" y="84">14</text>
<text x="69.8" y="79.2">6.2</text>
<text x="69.8" y="82.7">4.4</text>
<text x="137.8" y="82.7">0.2</text>
<text x="137.8" y="79.2">7.6</text>
<text x="146.4" y="84">51</text>
<text x="146.4" y="80.4">52</text>
<text x="62.1" y="87.5">15</text>
<text x="69.8" y="86.3">1.4</text>
<text x="69.8" y="89.8">1.6</text>
<text x="137.8" y="89.8">0.0</text>
<text x="137.8" y="86.3">7.4</text>
<text x="146.4" y="87.5">50</text>
<text x="62.1" y="91">16</text>
<text x="62.1" y="94.5">17</text>
<text x="69.8" y="93.3">1.5</text>
<text x="137.8" y="93.3">0.1</text>
<text x="146.4" y="94.5">48</text>
<text x="146.4" y="91">49</text>
<text x="62.1" y="98.1">18</text>
<text x="62.1" y="101.6">19</text>
<text x="69.8" y="96.8">5.4</text>
<text x="69.8" y="100.4">1.7</text>
<text x="137.8" y="100.4">2.7</text>
<text x="137.8" y="96.8">2.6</text>
<text x="146.4" y="101.6">46</text>
<text x="146.4" y="98.1">47</text>
<text x="62.1" y="105.1">20</text>
<text x="69.8" y="103.9">4.0</text>
<text x="69.8" y="107.4">4.7</text>
<text x="137.8" y="107.4">2.5</text>
<text x="137.8" y="103.9">2.4</text>
<text x="146.4" y="105.1">45</text>
<text x="62.1" y="108.7">21</text>
<text x="62.1" y="112.2">22</text>
<text x="69.8" y="110.9">6.5</text>
<text x="137.8" y="110.9">2.2</text>
<text x="146.4" y="112.2">43</text>
<text x="146.4" y="108.7">44</text>
<text x="62.1" y="115.7">23</text>
<text x="62.1" y="119.2">24</text>
<text x="69.8" y="114.5">6.4</text>
<text x="69.8" y="118">6.7</text>
<text x="137.8" y="118">4.2</text>
<text x="137.8" y="114.5">2.3</text>
<text x="146.4" y="119.2">41</text>
<text x="146.4" y="115.7">42</text>
<text x="319.3" y="119.2">1</text>
<text x="62.1" y="122.8">25</text>
<text x="69.8" y="121.5">6.6</text>
<text x="69.8" y="125.1">3.1</text>
<text x="137.8" y="125.1">7.3</text>
<text x="137.8" y="121.5">2.1</text>
<text x="146.4" y="122.8">40</text>
<text x="307.1" y="122.8">2</text>
<text x="62.1" y="126.3">26</text>
<text x="62.1" y="129.8">27</text>
<text x="69.8" y="128.6">3.0</text>
<text x="137.8" y="128.6">2.0</text>
<text x="146.4" y="129.8">38</text>
<text x="146.4" y="126.3">39</text>
<text x="319.3" y="126.3">3</text>
<text x="62.1" y="133.4">28</text>
<text x="62.1" y="136.9">29</text>
<text x="69.8" y="132.1">3.3</text>
<text x="69.8" y="135.6">3.2</text>
<text x="137.8" y="135.6">7.2</text>
<text x="137.8" y="132.1">7.1</text>
<text x="146.4" y="136.9">36</text>
<text x="146.4" y="133.4">37</text>
<text x="62.1" y="140.4">30</text>
<text x="62.1" y="143.9">31</text>
<text x="69.8" y="139.2">3.5</text>
<text x="69.8" y="142.7">3.4</text>
<text x="137.8" y="142.7">7.0</text>
<text x="137.8" y="139.2">4.1</text>
<text x="146.4" y="143.9">34</text>
<text x="146.4" y="140.4">35</text>
<text x="62.1" y="147.5">32</text>
<text x="69.8" y="146.2">5.1</text>
<text x="69.8" y="149.8">5.0</text>
<text x="137.8" y="149.8">3.7</text>
<text x="137.8" y="146.2">3.6</text>
<text x="146.4" y="147.5">33</text>
<text x="312" y="182.4" transform="rotate(-90 312 182.4)">1</text>
<text x="315.6" y="182.4" transform="rotate(-90 315.6 182.4)">2</text>
<text x="319.1" y="182.4" transform="rotate(-90 319.1 182.4)">3</text>
<text x="322.6" y="182.4" transform="rotate(-90 322.6 182.4)">4</text>
<text x="326.1" y="182.4" transform="rotate(-90 326.1 182.4)">5</text>
<text x="329.7" y="182.4" transform="rotate(-90 329.7 182.4)">6</text>
<text x="333.2" y="182.4" transform="rotate(-90 333.2 182.4)">7</text>
<text x="336.7" y="182.4" transform="rotate(-90 336.7 182.4)">8</text>
<text x="595.9" y="204.3">3</text>
<text x="629.7" y="204.3">2</text>
<text x="613.5" y="215.4" transform="rotate(-90 613.5 215.4)">1</text>
<text x="457.9" y="224" transform="rotate(-90 457.9 224)">2</text>
<text x="465" y="224" transform="rotate(-90 465 224)">1</text>
<text x="453.1" y="293.7" transform="rotate(-90 453.1 293.7)">5</text>
<text x="456.7" y="293.7" transform="rotate(-90 456.7 293.7)">3</text>
<text x="460.2" y="293.7" transform="rotate(-90 460.2 293.7)">1</text>
<text x="453.1" y="300.6" transform="rotate(-90 453.1 300.6)">6</text>
<text x="456.7" y="300.6" transform="rotate(-90 456.7 300.6)">4</text>
<text x="460.2" y="300.6" transform="rotate(-90 460.2 300.6)">2</text>
<text x="87.9" y="370.1">3</text>
<text x="121.7" y="370.1">2</text>
<text x="105.5" y="381.3" transform="rotate(-90 105.5 381.3)">1</text>
</g>
<g font-size="3.2" fill="#00f">
<text x="297" y="30.9">7.7</text>
<text x="331.2" y="119.6">2</text>
<text x="331.2" y="116.1">1</text>
<text x="334.7" y="117.8">-</text>
<text x="334.7" y="121.4">+</text>
<text x="541.9" y="151">12</text>
<text x="549.6" y="153.3">12</text>
<text x="579.6" y="153.3">11</text>
<text x="587.4" y="151">11</text>
<text x="551.9" y="157.7" transform="rotate(-90 551.9 157.7)">1</text>
<text x="555.4" y="157.7" transform="rotate(-90 555.4 157.7)">2</text>
<text x="559" y="157.7" transform="rotate(-90 559 157.7)">3</text>
<text x="562.5" y="157.7" transform="rotate(-90 562.5 157.7)">4</text>
<text x="566" y="157.7" transform="rotate(-90 566 157.7)">5</text>
<text x="569.6" y="157.7" transform="rotate(-90 569.6 157.7)">6</text>
<text x="573.1" y="157.7" transform="rotate(-90 573.1 157.7)">7</text>
<text x="576.6" y="157.7" transform="rotate(-90 576.6 157.7)">8</text>
<text x="580.1" y="157.7" transform="rotate(-90 580.1 157.7)">9</text>
<text x="583.7" y="157.7" transform="rotate(-90 583.7 157.7)">10</text>
<text x="549.6" y="163.9" transform="rotate(-90 549.6 163.9)">1</text>
<text x="553.2" y="163.9" transform="rotate(-90 553.2 163.9)">2</text>
<text x="556.7" y="163.9" transform="rotate(-90 556.7 163.9)">3</text>
<text x="560.2" y="163.9" transform="rotate(-90 560.2 163.9)">4</text>
<text x="563.7" y="163.9" transform="rotate(-90 563.7 163.9)">5</text>
<text x="567.3" y="163.9" transform="rotate(-90 567.3 163.9)">6</text>
<text x="570.8" y="163.9" transform="rotate(-90 570.8 163.9)">7</text>
<text x="574.3" y="163.9" transform="rotate(-90 574.3 163.9)">8</text>
<text x="577.8" y="163.9" transform="rotate(-90 577.8 163.9)">9</text>
<text x="581.4" y="165.5" transform="rotate(-90 581.4 165.5)">10</text>
<text x="414.5" y="275.2">L_IO 6.0</text>
<text x="423.3" y="321">R_IO</text>
<text x="479.8" y="321">R_PWM</text>
</g>
<text font-size="2.8" fill="#000080" x="546.8" y="149.9">AD采集接口</text>
</svg>
